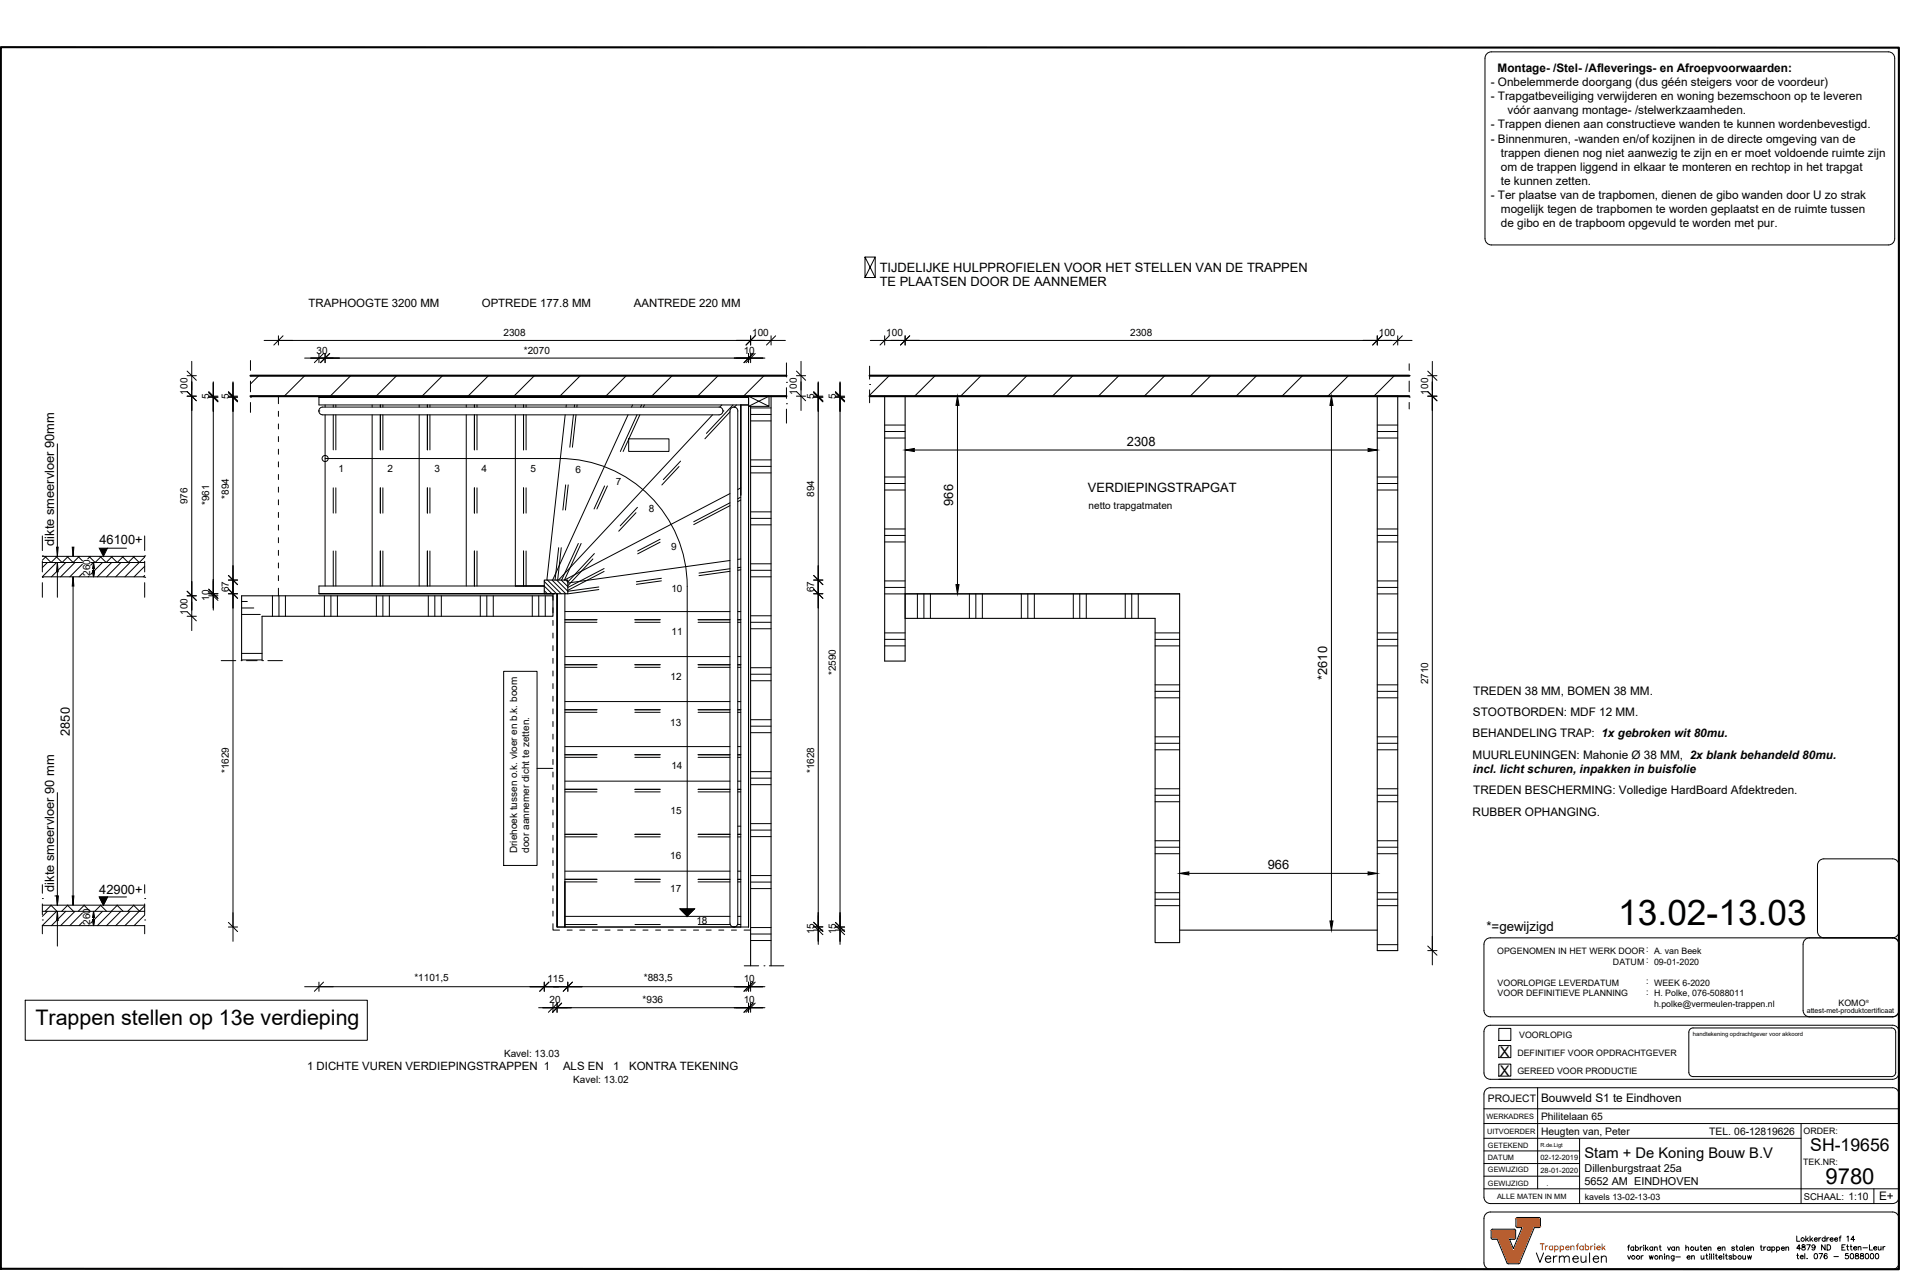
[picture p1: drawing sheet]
<svg xmlns="http://www.w3.org/2000/svg" width="914mm" height="610mm" viewBox="0 0 914 610" stroke-linecap="round" stroke-linejoin="round" font-family="sans-serif">
<!-- layer: vermeulen -->
<g fill="none" stroke="#000" stroke-width=".47">
<path d="M705 113v-85l1-2 2-1h190l1 1 1 2v85M705 113l1 2 2 1h189l2-1 1-2M27 211v53l-3 3-3-3M20 267h19M20 264h49M22 264l-2 2M23 267l-3 2M27 264l2 3 3-3M27 267l-7 7h49M27 267v17M31 267l-7 7M32 264l3 3 3-3"/>
<path d="M35 274v156M36 267l-7 7M37 264l2 2M39 268l-6 6M39 272l-1 2M42 274h.1M42 264l3 3 3-3M43 264l-1 1M43 268l1-1v7l1-3M43 267h26M44 272l-1 1M45 271h-1v3"/>
<path d="M47 264l3 3 3-3M49 267l-4 4M51 260h9M53 264l3 3 3-3M53 267l-7 7M57 267l-6 7M58 264l3 3 3-3M62 267l-7 7M63 264l3 3M68 264l-9 10M69 273l-1 1M69 269l-5 5"/>
<path d="M27 376v54M20 430h49M23 433l-3 2M24 430l3 3M24 430l-3 3M26 425h1v5M27 433l-7 6h49M27 433v16M28 425l-1 5M31 433l-7 6M32 430l3 3M32 430l-3 3"/>
<path d="M36 433l-7 6M39 433l-6 6M39 438l-1 1M40 430l3 3M40 430l-3 3M42 439h.1M44 437l-1 1M44 433v6l1-2M45 437h-1v2M47 426h4l-2 4zM48 430l3 3M48 430l-3 3"/>
<path d="M49 433l-4 4M51 426h9M53 433l-7 6M56 430l2 3M56 430l-3 3M57 433l-6 6M62 433l-7 6M63 430l3 3M64 430l-3 3M69 432l-49 1M69 434l-5 5M69 430l-10 9"/>
<path d="M706 446l2-1h191l2 1 1 2-1 32-1 2-1 1h-192l-2-1v-2v-32zM859 445l-2 1-1 2v32l1 2 2 1M706 487h2h191h1l1 2 1 20-1 2-2 1h-191h-2l-1-3v-19zM712 488h5v6h-5zM712 496h5v6h-5zM802 489l2-1h95l1 2v20l-2 1h-95l-1-2v-19zM705 518l3-2h191l2 2 1 1-1 50-1 2h-1h-192l-2-1v-2v-49zM712 505h5v6h-5zM730 516v48M705 533h197M705 526h197M855 533v38"/>
<path d="M705 540h150M705 558h45M705 552h45M705 546h45M750 540v31M705 564h197M706 576l2-1h191l1 1 1 2v22l-1 2-1 1h-192l-2-2v-1v-22zM890 564v7M708 584h1h10h1M709 584h10v4h-3l3 7 5-13h-4v-3h11v3h-3l-7 17h-5l-5-11h-2zM720 582v-4h11v1v3M720 582v1h3l-4 10-2-5h2l1-4"/>
<path d="M731 582v1h-3l-6 17h-1h-5l-5-12h-3v-4M773 596v2l1-2M773 592h1M774 591l-1 1v2M776 592a1 1 0 0 0-2 0 .8 .8 0 0 0 0 1 1 1 0 0 0 2 0M776 592v2M776 592a1 1 0 0 1 2 0 .8 .8 0 0 1 0 1 1 1 0 0 1-2 0M776 591v3M779 592v2M779 596v2M780 592l-1 1M780 596l-1 1"/>
<path d="M780 591h.1M780 592v2M781 591v3M782 593l1 1M782 592l-1 1M783 596v2l1-2v2l1-2M785 592a1 1 0 0 0-2 0 .8 .8 0 0 0 0 1 1 1 0 0 0 2 0M785 592v2M785 592h2v2M788 592h1M788 597l1-1v2M788 596v2"/>
<path d="M788 591v2l1 1M790 595h.1M790 596v2M791 597l1-1v2M791 596v2M792 592v2l1-2M795 596v2l-1 1M795 597a.8 .8 0 0 0-1-1 1 1 0 0 0 0 2 .8 .8 0 0 0 1-1M795 592a.8 .8 0 0 0-1 0 .8 .8 0 0 0 0 1 .8 .8 0 0 0 1 0M795 592v2M796 597h2M796 592h1v2"/>
<path d="M796 592v2M800 592h2v2M800 591v3M801 597h1a.8 .8 0 0 0 0-1 .8 .8 0 0 0-1 1 .8 .8 0 0 0 1 1v-1M803 597l1-1v2M803 596v2M805 592v2l1-1M806 592v2M807 592h1M808 591v2v1M808 596v2l1-1M809 593h1a.8 .8 0 0 0-1-1 .8 .8 0 0 0 0 1 .8 .8 0 0 0 0 1l1-1"/>
<path d="M809 596v2M810 596h1M810 595v2l1 1M811 592h1v2M811 592v2M812 595h.1M812 596v2M813 595v3M813 595h.1M814 596v2M814 596h1M815 595v2v1"/>
<path d="M816 593h1a.8 .8 0 0 0-1-1 .8 .8 0 0 0-1 1 .8 .8 0 0 0 1 1l1-1M816 597h2a.8 .8 0 0 0-1-1 .8 .8 0 0 0-1 1 .8 .8 0 0 0 1 1l1-1M818 592h1v2M818 592v2M818 595h.1M818 596v2M819 596h1M820 595v2v1M822 597h-1h1v1l-1-1M823 597a.8 .8 0 0 1 1-1 1 1 0 0 1 0 2 .8 .8 0 0 1-1-1M823 595v3M823 592h-1l1 1v1l-1-1"/>
<path d="M824 592h1M825 591v2v1M827 592a.8 .8 0 0 0-1 0 .8 .8 0 0 0 0 1 .8 .8 0 0 0 1 0M827 592v2M827 596l1 2 1-1M828 591v3M829 596v2M829 593h1a.8 .8 0 0 0 0-1 .8 .8 0 0 0-1 1 .8 .8 0 0 0 1 1v-1M830 596v2l1-2v2l1-2M831 592h1l1 2M831 592v2M836 592h1"/>
<path d="M836 591v2l1 1M837 592v2M838 592l-1 1M840 592a.8 .8 0 0 0-1 0 .8 .8 0 0 0 0 1 .8 .8 0 0 0 1 0M840 592v2M841 592a.8 .8 0 0 1 1 0 .8 .8 0 0 1 0 1 .8 .8 0 0 1-1 0M841 592v2M843 592a1 1 0 0 1 2 0 .8 .8 0 0 1 0 1 1 1 0 0 1-2 0M843 592v2M846 593h1a.8 .8 0 0 0-1-1 .8 .8 0 0 0 0 1 .8 .8 0 0 0 0 1l1-1M848 592h1v2M848 592v2"/>
<path d="M853 587v2h1M853 596h1M853 595v2l1 1M855 597h1a.8 .8 0 0 0-1-1 1 1 0 0 0 0 2 .8 .8 0 0 0 1-1M855 593h-2l1-2v2M856 591v1l1 1a.8 .8 0 0 1-1 1 1 1 0 0 1 0-2h1v-1zM857 595v3M857 587v2M858 591h1l-1 2M858 588l1 1M858 597v1M859 588l-2 1"/>
<path d="M859 587v2M860 588l1 1M861 588l-2 1M861 588h2a.8 .8 0 0 0-1 0 .8 .8 0 0 0-1 1 .8 .8 0 0 0 1 0h1M862 592a.8 .8 0 0 1-1 0 .8 .8 0 0 1-1-1 1 1 0 0 1 2 0l-1 2h-1M864 588v1M864 595h1l-1 3M864 588h.1M866 588a.8 .8 0 0 0-1 0 .8 .8 0 0 0 0 1 .8 .8 0 0 0 1 0M866 591v2l-1-2v2M866 587v2M867 588v1"/>
<path d="M867 591h1a1.4 1.4 0 0 1 1 1 1.4 1.4 0 0 1-1 1h-1zM867 596v-1a1.1 1.1 0 0 0-1 1 1.1 1.1 0 0 0 1 1 .8 .8 0 0 0 0-1 .8 .8 0 0 0-1 1M868 588h-1M869 588h1a.8 .8 0 0 0-1 0 .8 .8 0 0 0 0 1h1M871 597h2M871 588h1a.8 .8 0 0 0-1 1 .8 .8 0 0 0 1 0M873 588h1M874 587v2M874 592h1M876 591h-2v2h2M877 592h1M877 587v2"/>
<path d="M877 591v2h1M877 595h-1v1a.9 .9 0 0 1 1 0 1 1 0 0 1 0 2 .9 .9 0 0 1-1-1M878 592h1M879 591v2M880 593h1a.8 .8 0 0 0 0-1 .8 .8 0 0 0-1 1 .8 .8 0 0 0 1 0M881 588h-2l1-1v2M881 595v1l1 1a.8 .8 0 0 1 0 1 .8 .8 0 0 1-1-1l1-1zM882 592h1l1 1M882 592v1M883 595v1a1 1 0 0 1 2 0 1 1 0 0 1 0 2h-2a1.2 1.2 0 0 1 0-2 1.2 1.2 0 0 1 2 0v-1zM884 592h3M888 591v2h1"/>
<path d="M890 593h1a.8 .8 0 0 0-1-1 .8 .8 0 0 0-1 1 .8 .8 0 0 0 1 0h1M892 592v1h1M893 592v1M894 592v1M895 592l-1 1"/>
<circle cx="775" cy="597" r=".8"/>
<circle cx="778" cy="597" r=".8"/>
<circle cx="786" cy="597" r=".8"/>
<circle cx="803" cy="593" r=".8"/>
<circle cx="826" cy="597" r=".8"/>
<circle cx="856" cy="588" r=".8"/>
<circle cx="862" cy="596" r="1.1"/>
<circle cx="879" cy="596" r="1.1"/>
<circle cx="886" cy="596" r="1.1"/>
<circle cx="889" cy="596" r="1.1"/>
<circle cx="891" cy="596" r="1.1"/>
</g>
<g fill="#000" stroke="#000" stroke-width=".47">
<path d="M27 260h1l-1 4zM34 260h1v4zM27 267l1 4h-1zM35 274v4h-1zM47 260h4l-2 4zM27 425h1l-1 5zM27 433l1 4h-1zM34 425h1v5zM47 426h4l-2 4z"/>
<path d="M44 271v3zM44 271v3l1-3z"/>
<path d="M44 267v3h1zM44 267v3z"/>
<path d="M44 437v2zM44 437v2l1-2z"/>
<path d="M44 433v3h1zM44 433v3z"/>
</g>
<!-- layer: afbreeklijnen -->
<g fill="none" stroke="#000" stroke-width=".47">
<path d="M119 178h.1M119 171v5M373 172v7M413 174v6M669 178h.1M669 173v3M119 189h.1M119 181v5M119 191v5M373 182h.1M373 192h.1M373 184v5"/>
<path d="M373 194v7M413 183h.1M413 185v6M669 189h.1M669 181v5M669 191v3M20 254v7M69 254v7M20 274h.1M20 264h.1M20 266v6M20 277v7"/>
<path d="M69 274h.1M69 264h.1M69 266v6M69 277v7M105 314h7M114 314h.1M117 314h5M125 314h.1M127 314h7M20 437h.1M20 427h.1M20 420v4"/>
<path d="M20 429v5M20 439v4M69 437h.1M69 427h.1M69 420v4M69 429v5M69 439v4M353 459h7M363 459h.1M365 459h7"/>
</g>
<!-- layer: gibo muren -->
<path d="M356 193v266M366 188v271M420 188v126h10v-126M654 188v263h10v-263M430 282h130v166h-12v-154h-118M115 314v-31h148v10h-139v21M560 442h94" fill="none" stroke="#000" stroke-width=".51"/>
<!-- layer: arcering -->
<g fill="none" stroke="#000" stroke-width=".47">
<path d="M356 200h10M356 197h10M356 194h10M356 218h10M420 208h10M420 205h10M420 202h10M654 208h10M654 205h10M654 202h10M356 225h10M356 221h10"/>
<path d="M420 233h10M420 230h10M420 226h10M654 233h10M654 230h10M654 226h10M356 249h10M356 246h10M356 243h10M420 257h10M420 254h10M420 251h10"/>
<path d="M654 257h10M654 254h10M654 251h10M356 274h10M356 271h10M356 268h10M420 279h10M420 276h10M654 279h10M654 276h10M115 292h9M115 289h5"/>
<path d="M115 286h2M129 283v10M132 283v10M136 283v10M154 283v10M157 283v10M160 283v10M179 283v10M182 283v10M185 283v10M203 283v10M206 283v10"/>
<path d="M210 283v10M228 283v10M231 283v10M234 283v10M253 283v10M256 283v10M259 283v10M356 299h10M356 295h10M356 292h10M420 282h140M436 282v12"/>
<path d="M439 282v12M442 282v12M460 282v12M463 282v12M466 282v12M485 282v12M488 282v12M491 282v12M510 282v12M513 282v12M516 282v12M534 282v12"/>
<path d="M537 282v12M540 282v12M654 282h10M115 313h9M115 310h9M356 317h10M420 307h10M420 304h10M420 300h10M548 307h12M548 304h12M548 300h12"/>
<path d="M654 307h10M654 304h10M654 300h10M356 323h10M356 320h10M548 331h12M548 328h12M548 325h12M654 331h10M654 328h10M654 325h10M356 348h10"/>
<path d="M356 345h10M356 342h10M548 356h12M548 353h12M548 350h12M654 356h10M654 353h10M654 350h10M356 373h10M356 369h10M356 366h10M548 378h12"/>
<path d="M548 374h12M654 378h10M654 374h10M356 397h10M356 394h10M356 391h10M548 381h12M548 399h12M654 381h10M654 399h10M356 419h10M356 416h10"/>
<path d="M548 405h12M548 402h12M654 405h10M654 402h10M356 422h10M548 430h12M548 427h12M548 424h12M654 430h10M654 427h10M654 424h10M356 447h10"/>
<path d="M356 443h10M356 440h10M654 449h10"/>
</g>
<!-- layer: maatlijnen -->
<g fill="none" stroke="#000" stroke-width=".47">
<path d="M132 159v5M134 159l-4 5M356 159v5M359 159l-5 5M366 159v5M368 159l-4 5M420 159v5M422 159l-4 5M430 159v5M432 159l-4 5M654 159v5M656 159l-4 5"/>
<path d="M664 159v5M666 159l-5 5M89 178h4M89 176l4 5M91 172v127M123 178l-4 4M125 162h248M145 170h218M145 178l-10 10M151 168v4M154 168l-5 4M154 168v4"/>
<path d="M157 168l-5 4M166 178l-9 10M188 178l-9 10M210 178l-10 10M232 178l-10 10M254 178l-10 10M276 178l-10 10M297 178l-9 10M319 178l-10 10M341 178l-10 10M355 168v4M356 168v4"/>
<path d="M358 168l-5 4M359 168l-5 4M363 178l-10 10M378 178h4M378 176l4 5M380 172v23M413 162h257M422 178l-9 10M444 178l-10 10M466 178l-10 10M488 178l-10 10M509 178l-9 10"/>
<path d="M531 178l-10 10M553 178l-10 10M575 178l-10 10M597 178l-10 10M618 178l-9 10M640 178l-10 10M662 178l-10 10M678 178h4M678 176l4 5M680 172v286M89 188h4M89 186l4 4"/>
<path d="M99 186l4 5M99 188h4M99 186l4 4M99 189h4M101 181v109M108 188h5M108 189h5M108 186l5 4M108 186l5 5M111 181v266M132 188v4M132 195v3"/>
<path d="M378 188h4M378 186l4 4M386 188h5M386 189h5M386 186l5 4M386 186l5 5M388 181v267M397 188h4M397 189h4M397 186l4 4M397 186l4 5M399 181v267"/>
<path d="M455 192v86M632 192v245M678 188h4M678 186l4 4M132 201v3M132 207v3M132 213v3M132 219v3M434 214h216M132 225v3M132 231v3M132 237v3"/>
<path d="M132 243v3M132 249v3M132 255v3M99 280l4 4M108 275h5M108 273l5 5M108 280l5 4M132 261v3M132 267v3M132 273v3M132 279v4M258 278l4 4"/>
<path d="M258 276l6 6M260 275l6 7M262 275l7 7M264 275l6 6M266 275l4 4M269 275l1 1M386 275h5M386 273l5 5M386 280l5 4M89 283h4M89 281l4 4M89 293h4"/>
<path d="M89 290l4 5M99 283h4M99 282h4M99 281l4 4M108 282h5M258 280l2 2M263 282v3M263 289v2M263 295v2M386 282h5M263 301v2M263 307v2"/>
<path d="M263 313v2M263 319v2M263 325v2M263 331v2M263 337v2M263 343v2M263 349v2M263 355v2M255 365h8M263 361v2M263 367v2M263 373v2"/>
<path d="M263 379v2M263 385v2M263 391v2M263 397v2M263 403v2M263 409v2M263 415v2M564 415h86M108 438l5 4M263 439v3h3M263 421v2M263 427v2"/>
<path d="M263 433v2M386 438l5 4-5-4M386 439l5 5M397 438l4 4M397 439l4 5M108 440h5M269 442h3M275 442h3M281 442h3M287 442h3M293 442h3M299 442h3"/>
<path d="M305 442h3M311 442h3M317 442h3M323 442h3M329 442h3M335 442h3M341 442h3M347 442h3M353 442h3M386 442h5M386 440h5M397 442h4"/>
<path d="M397 440h4M678 451h4M678 449l4 4M145 468h218M151 466v5M154 466l-5 5M256 478h107M258 466v5M261 466l-5 5M263 476v5M264 476v5M265 476l-5 5"/>
<path d="M267 476l-5 5M270 466v5M272 466l-5 5M355 466v5M355 476v5M356 466v5M356 476v5M358 466l-5 5M358 476l-5 5M359 466l-5 5M359 476l-5 5"/>
</g>
<!-- layer: New_22 NC Binnenwanden -->
<path d="M654 188h10" fill="none" stroke="#000" stroke-width=".47"/>
<!-- layer: New_42 Binnenwandafw -->
<path d="M430 282v12" fill="none" stroke="#000" stroke-width=".47"/>
<!-- layer: vaste muren -->
<path d="M119 178h254M413 178h256M119 188h254M413 188h256" fill="none" stroke="#000" stroke-width=".99"/>
<!-- layer: maatlijnen -->
<path d="M455 188v4h-1zM632 188l1 4h-2zM430 214l4-1v1zM650 213l4 1h-4zM454 278h1v4zM560 415l4-1v1zM650 414l4 1h-4zM631 437h2l-1 5z" fill="#000" stroke="#000" stroke-width=".47"/>
<!-- layer: trappen -->
<g fill="none" stroke="#000" stroke-width=".47">
<path d="M411 122h5l-5 10v-10l5 10h-5M416 122v10M151 189h204h-204v3h204v-3v251v-248h-3v248M154 192v1M154 197v81M158 192v1M158 197v17M159 192v1M159 197v17M177 192v1M177 197v81M181 192v1"/>
<path d="M181 197v17M182 192v1M182 197v17M199 192v1M199 197v81M203 192v1M203 197v17M204 192v1M204 197v17M221 192v1M221 197v81M225 192v1"/>
<path d="M225 197v17M226 192v1M226 197v17M245 192v1M245 197v81M249 192v1M249 197v17M250 192v1M250 197v17M268 197l-8 78M269 192v1M272 197l-1 15"/>
<path d="M273 192v1M273 197l-1 15M274 192v1M298 197l-36 78M300 192v1M302 197l-7 17M304 197l-8 17M305 192l-1 1M306 192l-1 1M338 197l-73 78M343 192l-1 1M347 196l-12 12"/>
<path d="M348 192l-13 14M350 192l-1 1M355 188v5l10-5h-10l10 5v-5M355 193h10M154 218h112a61 61 0 0 1 60 60v157l4-3h-7l3 3M323 219l-8 9M158 232v12M159 232v12M181 232v12M182 232v12M203 232v12M204 232v12"/>
<path d="M225 232v12M226 232v12M249 232v12M250 232v12M269 230l-2 12M270 230l-2 12M287 231l-5 11M288 231l-5 11M322 221l-8 9M347 234l-79 41 8-17M347 239l-18 9M352 232h-2"/>
<path d="M352 236l-2 1M352 237l-2 1M275 258l-8 17M302 243l-8 9M303 241l-9 9M313 256l-10 6M313 257l-10 6M347 240l-18 9M158 262v16M159 262v16M181 262v16M182 262v16"/>
<path d="M203 262v16M204 262v16M225 262v16M226 262v16M249 262v16M250 262v16M258 278h-107v4h112h-112M265 260l-1 15M266 260l-1 15M281 265l-11 13M282 263l-12 13M284 279l-14 2"/>
<path d="M284 280l-14 2M287 270l-17 9M287 271l-17 9M314 275l-12 1M314 276l-12 1M347 266l-77 11M347 270l-15 2M347 271l-15 2M352 265l-2 1M352 269l-2 1M352 271h-2M264 282v158v-158"/>
<path d="M268 282v158M268 294h15M268 295h15M268 290h79M301 294h12M301 295h12M331 294h16M331 295h16M350 294h2M350 295h2M350 290h2M268 316h15"/>
<path d="M268 317h15M268 312h79M301 316h12M301 317h12M331 316h16M331 317h16M350 316h2M350 317h2M350 312h2M268 337h15M268 338h15M268 333h79"/>
<path d="M301 337h12M301 338h12M331 337h16M331 338h16M350 337h2M350 338h2M350 333h2M268 358h15M268 360h15M268 354h79M301 358h12M301 360h12"/>
<path d="M331 358h16M331 360h16M350 358h2M350 360h2M350 354h2M268 375h15M268 376h15M268 371h79M301 375h12M301 376h12M331 375h16M331 376h16"/>
<path d="M350 375h2M350 376h2M350 371h2M268 396h15M268 397h15M301 396h12M301 397h12M331 396h16M331 397h16M350 396h2M350 397h2M350 392h2"/>
<path d="M268 417h15M268 419h15M268 414h79M301 417h12M301 419h12M331 417h16M331 419h16M350 417h2M350 419h2M350 414h2M268 435h79M268 439h15"/>
<path d="M301 439h12M331 439h16M350 439h2M350 435h2M264 440h91"/>
<circle cx="154" cy="218" r="1.5"/>
</g>
<path d="M326 432h4l-4 3zM323 432l3 3v-3z" fill="#000" stroke="#000" stroke-width=".47"/>
<!-- layer: standaard tkst -->
<path d="M298 208h20v6h-20zM239 319h16v92h-16zM12 475h162v19h-162z" fill="none" stroke="#000" stroke-width=".47"/>
<!-- layer: leuningen -->
<path d="M152 194l1-1h188a1.9 1.9 0 0 1 2 2 1.9 1.9 0 0 1-2 2h-188a1.9 1.9 0 0 1-1-1 1.9 1.9 0 0 1 0-2zM347 194a1.9 1.9 0 0 1 2-1 1.9 1.9 0 0 1 1 2v243a1.9 1.9 0 0 1-2 2 1.9 1.9 0 0 1-1-2v-243z" fill="none" stroke="#000" stroke-width=".47"/>
<g fill="#000">
<circle cx="151" cy="195" r=".2"/>
<circle cx="343" cy="195" r=".2"/>
<circle cx="348" cy="193" r=".2"/>
<circle cx="348" cy="440" r=".2"/>
</g>
<!-- layer: spillen -->
<path d="M258 275h12v7h-12z" fill="none" stroke="#000" stroke-width=".51"/>
<!-- layer: kaderrand -->
<path d="M0 22l902 1v580l-902-1z" fill="none" stroke="#000" stroke-width=".99"/>
<!-- layer: vermeulen -->
<g fill="#ff5700" stroke="#ff5700" stroke-width=".47">
<path d="M720 579l11 3v-3zM720 579l11 3h-11z"/>
<path d="M709 584l10 4v-4zM709 584l10 4h-10z"/>
<path d="M724 582l-1 13 5-13zM724 582l-1 13h-4z"/>
<path d="M711 588l8 7-3-7zM711 588l8 7h-5z"/>
<path d="M714 595l7 4 2-4zM714 595l7 4h-5z"/>
</g>
<path d="M731 591h2M732 591v2M749 591v2M753 591v2M757 591h.1M761 591v2" fill="none" stroke="#ff5700" stroke-width=".47"/>
<!-- layer: FSC -->
<path d="M863 411v31M863 411l1-2 2-1h33h1l2 3v31l-1 2-2 1h-33l-2-1-1-2" fill="none" stroke="#000" stroke-width=".47"/>
<text font-size="16.8" x="768" y="439">13.02-13.03</text>
<text font-size="10.5" x="867" y="562">9780</text>
<text font-size="10.2" x="17" y="487">Trappen stellen op 13e verdieping</text>
<text font-size="8.4" x="859" y="546">SH-19656</text>
<text font-size="7.9" x="728" y="600">Vermeulen</text>
<g font-size="7">
<text x="712" y="502">X</text>
<text x="712" y="511">X</text>
<text x="752" y="550">Stam + De Koning Bouw B.V</text>
</g>
<text font-size="6.3" x="706" y="442">*=gewijzigd</text>
<g font-size="6.1">
<text x="418" y="129">TIJDELIJKE HULPPROFIELEN VOOR HET STELLEN VAN DE TRAPPEN</text>
<text x="418" y="136">TE PLAATSEN DOOR DE AANNEMER</text>
<text x="535" y="212">2308</text>
<text x="517" y="233">VERDIEPINGSTRAPGAT</text>
<text x="453" y="240" transform="rotate(-90 453 240)">966</text>
<text x="26" y="259" transform="rotate(-90 26 259)">dikte smeervloer 90mm</text>
<text x="47" y="258">46100+</text>
<text x="630" y="323" transform="rotate(-90 630 323)">*2610</text>
<text x="33" y="349" transform="rotate(-90 33 349)">2850</text>
<text x="602" y="413">966</text>
<text x="26" y="423" transform="rotate(-90 26 423)">dikte smeervloer 90 mm</text>
<text x="47" y="424">42900+</text>
</g>
<g font-size="5.6">
<text x="711" y="34">Montage- /Stel- /Afleverings- en Afroepvoorwaarden:</text>
<text x="708" y="41">- Onbelemmerde doorgang (dus géén steigers voor de voordeur)</text>
<text x="708" y="48">- Trapgatbeveiliging verwijderen en woning bezemschoon op te leveren</text>
<text x="716" y="54">vóór aanvang montage- /stelwerkzaamheden.</text>
<text x="708" y="61">- Trappen dienen aan constructieve wanden te kunnen wordenbevestigd.</text>
<text x="708" y="68">- Binnenmuren, -wanden en/of kozijnen in de directe omgeving van de</text>
<text x="713" y="74">trappen dienen nog niet aanwezig te zijn en er moet voldoende ruimte zijn</text>
<text x="713" y="81">om de trappen liggend in elkaar te monteren en rechtop in het trapgat</text>
<text x="713" y="88">te kunnen zetten.</text>
<text x="708" y="94">- Ter plaatse van de trapbomen, dienen de gibo wanden door U zo strak</text>
<text x="713" y="101">mogelijk tegen de trapbomen te worden geplaatst en de ruimte tussen</text>
<text x="713" y="108">de gibo en de trapboom opgevuld te worden met pur.</text>
<text x="699" y="330">TREDEN 38 MM, BOMEN 38 MM.</text>
<text x="699" y="340">STOOTBORDEN: MDF 12 MM.</text>
<text x="699" y="350">BEHANDELING TRAP: 1x gebroken wit 80mu.</text>
<text x="699" y="360">MUURLEUNINGEN: Mahonie Ø 38 MM, 2x blank behandeld 80mu.</text>
<text x="699" y="367">incl. licht schuren, inpakken in buisfolie</text>
<text x="699" y="377">TREDEN BESCHERMING: Volledige HardBoard Afdektreden.</text>
<text x="699" y="387">RUBBER OPHANGING.</text>
<text x="732" y="523">Bouwveld S1 te Eindhoven</text>
<text x="892" y="570">E+</text>
</g>
<g font-size="5.4">
<text x="147" y="146">TRAPHOOGTE 3200 MM</text>
<text x="229" y="146">OPTREDE 177.8 MM</text>
<text x="301" y="146">AANTREDE 220 MM</text>
<text x="146" y="508">1 DICHTE VUREN VERDIEPINGSTRAPPEN 1</text>
<text x="267" y="508">ALS EN</text>
<text x="291" y="508">1</text>
<text x="299" y="508">KONTRA TEKENING</text>
</g>
<g font-size="5.2">
<text x="752" y="556">Dillenburgstraat 25a</text>
<text x="752" y="563">5652 AM EINDHOVEN</text>
</g>
<g font-size="4.9">
<text x="706" y="523">PROJECT</text>
<text x="732" y="532">Philitelaan 65</text>
<text x="732" y="539">Heugten van, Peter</text>
<text x="812" y="539">TEL. 06-12819626</text>
</g>
<g font-size="4.7">
<text x="239" y="160">2308</text>
<text x="357" y="160">100</text>
<text x="421" y="160">100</text>
<text x="537" y="160">2308</text>
<text x="655" y="160">100</text>
<text x="150" y="168">30</text>
<text x="249" y="168">*2070</text>
<text x="353" y="168">10</text>
<text x="89" y="187" transform="rotate(-90 89 187)">100</text>
<text x="99" y="190" transform="rotate(-90 99 190)">5</text>
<text x="109" y="190" transform="rotate(-90 109 190)">5</text>
<text x="378" y="187" transform="rotate(-90 378 187)">100</text>
<text x="386" y="190" transform="rotate(-90 386 190)">5</text>
<text x="397" y="190" transform="rotate(-90 397 190)">5</text>
<text x="678" y="187" transform="rotate(-90 678 187)">100</text>
<text x="161" y="224">1</text>
<text x="184" y="224">2</text>
<text x="206" y="224">3</text>
<text x="229" y="224">4</text>
<text x="252" y="224">5</text>
<text x="273" y="225">6</text>
<text x="292" y="230">7</text>
<text x="89" y="239" transform="rotate(-90 89 239)">976</text>
<text x="99" y="240" transform="rotate(-90 99 240)">*961</text>
<text x="109" y="237" transform="rotate(-90 109 237)">*894</text>
<text x="386" y="236" transform="rotate(-90 386 236)">894</text>
<text x="308" y="243">8</text>
<text x="517" y="242">netto trapgatmaten</text>
<text x="319" y="261">9</text>
<text x="43" y="273" transform="rotate(-90 43 273)">260</text>
<text x="109" y="281" transform="rotate(-90 109 281)">67</text>
<text x="319" y="281">10</text>
<text x="386" y="281" transform="rotate(-90 386 281)">67</text>
<text x="99" y="285" transform="rotate(-90 99 285)">10</text>
<text x="89" y="292" transform="rotate(-90 89 292)">100</text>
<text x="319" y="301">11</text>
<text x="318" y="323">12</text>
<text x="397" y="321" transform="rotate(-90 397 321)">*2590</text>
<text x="678" y="325" transform="rotate(-90 678 325)">2710</text>
<text x="318" y="345">13</text>
<text x="319" y="365">14</text>
<text x="109" y="367" transform="rotate(-90 109 367)">*1629</text>
<text x="386" y="367" transform="rotate(-90 386 367)">*1628</text>
<text x="318" y="386">15</text>
<text x="246" y="405" transform="rotate(-90 246 405)">Driehoek tussen o.k. vloer en b.k. boom</text>
<text x="251" y="405" transform="rotate(-90 251 405)">door aannemer dicht te zetten.</text>
<text x="318" y="408">16</text>
<text x="318" y="424">17</text>
<text x="43" y="439" transform="rotate(-90 43 439)">260</text>
<text x="331" y="439">18</text>
<text x="386" y="444" transform="rotate(-90 386 444)">15</text>
<text x="397" y="444" transform="rotate(-90 397 444)">15</text>
<text x="197" y="466">*1101,5</text>
<text x="260" y="466">115</text>
<text x="306" y="466">*883,5</text>
<text x="353" y="466">10</text>
<text x="261" y="476">20</text>
<text x="305" y="476">*936</text>
<text x="353" y="476">10</text>
<text x="239" y="502">Kavel: 13.03</text>
<text x="272" y="514">Kavel: 13.02</text>
</g>
<text font-size="4.5" x="856" y="570">SCHAAL: 1:10</text>
<g font-size="4.2">
<text x="711" y="453">OPGENOMEN IN HET WERK DOOR: A. van Beek</text>
<text x="766" y="458">DATUM : 09-01-2020</text>
<text x="711" y="468">VOORLOPIGE LEVERDATUM</text>
<text x="781" y="467">: WEEK 6-2020</text>
<text x="711" y="473">VOOR DEFINITIEVE PLANNING</text>
<text x="781" y="472">: H. Polke, 076-5088011</text>
<text x="785" y="478">h.polke@vermeulen-trappen.nl</text>
<text x="873" y="478">KOMO</text>
<text x="721" y="493">VOORLOPIG</text>
<text x="720" y="501">DEFINITIEF VOOR OPDRACHTGEVER</text>
<text x="720" y="510">GEREED VOOR PRODUCTIE</text>
<text x="856" y="538">ORDER:</text>
<text x="856" y="553">TEK.NR:</text>
<text x="752" y="570">kavels 13-02-13-03</text>
</g>
<g font-size="3.5">
<text x="706" y="531">WERKADRES</text>
<text x="706" y="538">UITVOERDER</text>
<text x="706" y="545">GETEKEND</text>
<text x="706" y="551">DATUM</text>
<text x="731" y="551">02-12-2019</text>
<text x="706" y="557">GEWIJZIGD</text>
<text x="731" y="557">28-01-2020</text>
<text x="706" y="563">GEWIJZIGD</text>
<text x="734" y="563">.</text>
<text x="711" y="569">ALLE MATEN IN MM</text>
</g>
<text font-size="3.4" x="858" y="481">attest-met-produktcertificaat</text>
<text font-size="2.8" x="804" y="492">handtekening opdrachtgever voor akkoord</text>
<text font-size="2.7" x="731" y="544">R.de.Ligt</text>
<text font-size="2.1" x="886" y="476">®</text>
</svg>
